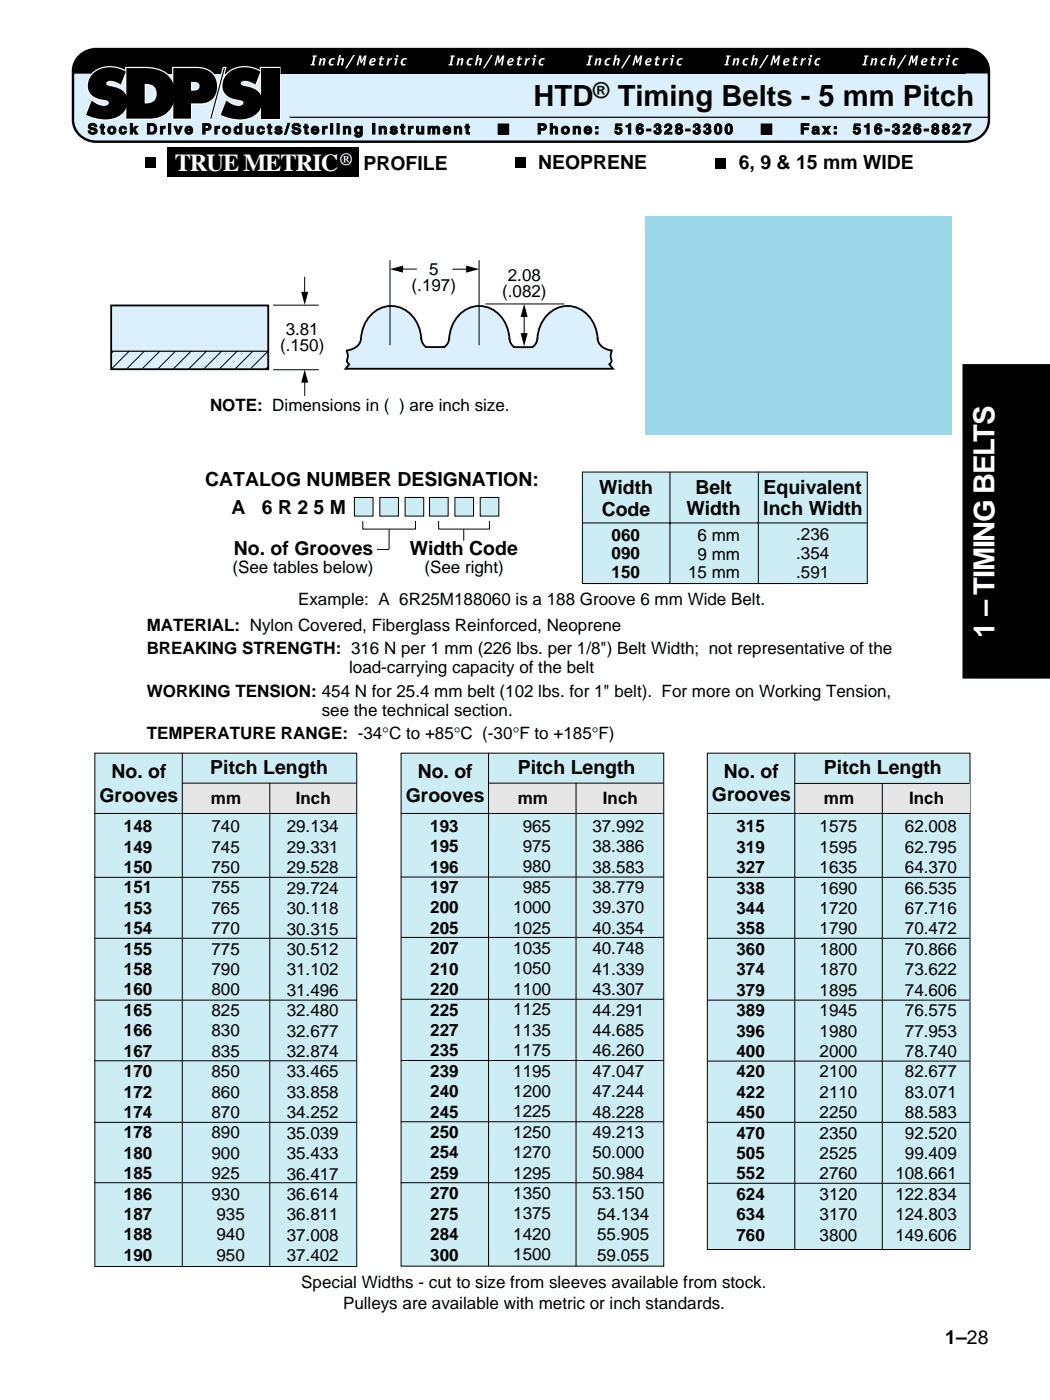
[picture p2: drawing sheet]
<svg xmlns="http://www.w3.org/2000/svg" width="152mm" height="203mm" viewBox="0 0 152 203" stroke-linecap="round" stroke-linejoin="round" font-family="sans-serif">
<path d="M93.6 31.4h44.5v31.7h-44.5z" fill-rule="evenodd" fill="#9ad8e9"/>
<path d="M11.6 8a3.5 3.5 0 0 1 2.4-.9h126.1a3.3 3.3 0 0 1 3.4 3.2v7.1a3.3 3.3 0 0 1-3.4 3.2h-126.1a3.3 3.3 0 0 1-3.4-3.2v-7.1a3.1 3.1 0 0 1 1-2.3z" fill="#dceffc"/>
<path d="M11.6 8a3.5 3.5 0 0 1 2.4-.9h126.1a3.3 3.3 0 0 1 3.4 3.2v7.1a3.3 3.3 0 0 1-3.4 3.2h-126.1a3.3 3.3 0 0 1-3.4-3.2v-7.1a3.1 3.1 0 0 1 1-2.3z" fill="none" stroke="#000" stroke-width=".35"/>
<g fill="#000">
<path d="M13 18a.69 .69 0 0 1 1 .2l.1 .2h-.4l-.1-.2h-.2l-.3 .1 .1 .2 .7 .2 .2 .3a.68 .68 0 0 1-.7 .5 .68 .68 0 0 1-.6-.5h.3l.1 .2h.3h.2v-.3h-.2a.49 .49 0 0 1-.6-.3 .49 .49 0 0 1 .1-.6zM14.1 7.1h126.1v3.6h-126.1zM14.7 18h.3v.3h.2v.2h-.2v.7h.2v.3l-.5-.1v-.9h-.2v-.2h.2zM17.4 18.5a.56 .56 0 0 1 1 .2h-.3l-.1-.1a.3 .3 0 0 0-.4 .3 .3 .3 0 0 0 .4 .3l.1-.1h.3l-.1 .1a.59 .59 0 0 1-.9 .1 .76 .76 0 0 1 0-.8zM18.9 17.9h.3v.9l.4-.5h.4l-.4 .5 .4 .7h-.4l-.2-.5-.2 .1v.4h-.3zM23.3 18.3h.3v.2l.2-.2h.2v.3l-.4 .2v.7h-.3zM25.3 18.3h.3l.3 .9 .2-.9h.3l-.4 1.2h-.3zM31.2 18.3h.3v.2l.2-.2h.2v.3l-.4 .2v.7h-.3zM35.7 18.3h.3v.7l.2 .2 .2-.1v-.8h.4v1.2h-.3v-.2a.41 .41 0 0 1-.5 .2 .41 .41 0 0 1-.3-.4zM11.7 8.1a3.5 3.5 0 0 1 2.4-.9h20.3a3.3 3.3 0 0 1 3.4 3.5h-27.1a3.2 3.2 0 0 1 1-2.6zM37.4 18.5a.56 .56 0 0 1 1 .2h-.3l-.1-.1a.3 .3 0 0 0-.4 .3 .3 .3 0 0 0 .4 .3l.1-.1h.3l-.1 .1a.59 .59 0 0 1-.9 .1 .76 .76 0 0 1 0-.8zM38.9 18h.4v.3h.1v.2h-.1v.7h.1v.3l-.4-.1-.1-.9h-.1v-.2h.1z"/>
<path d="M40 18.5a.56 .56 0 0 1 .9 .2h-.3l-.2-.2-.2 .1 .6 .3 .2 .2a.57 .57 0 0 1-.6 .4 .57 .57 0 0 1-.5-.4h.3l.3 .2 .2-.1-.7-.3zM41.8 17.9h.2l-.5 1.6h-.2zM42.6 18a.69 .69 0 0 1 1 .2v.2h-.3l-.1-.2h-.2l-.3 .1 .1 .2 .7 .2 .2 .3a.68 .68 0 0 1-.7 .5 .68 .68 0 0 1-.6-.5h.3l.1 .2h.2h.3v-.3h-.2a.49 .49 0 0 1-.6-.3 .49 .49 0 0 1 .1-.6zM44.3 18h.3v.3h.2v.2h-.2v.7h.2v.3l-.5-.1v-.9h-.2v-.2h.2zM46.8 18.3h.3v.2l.2-.2h.2v.3l-.4 .2v.7h-.3zM48 17.9h.3v1.6h-.3zM49.8 18.3h.3v.2a.42 .42 0 0 1 .5-.2 .42 .42 0 0 1 .3 .4v.8h-.3v-.9h-.2l-.2 .1-.1 .8h-.3zM54.1 17.9h.3v1.6h-.3zM55 18.3h.3v.2a.42 .42 0 0 1 .5-.2 .42 .42 0 0 1 .3 .4v.8h-.3v-.9h-.2l-.2 .1-.1 .8h-.3zM56.7 18.5a.56 .56 0 0 1 1 .2h-.3l-.3-.2-.1 .1 .6 .3 .1 .2a.57 .57 0 0 1-.5 .4 .57 .57 0 0 1-.6-.4h.3l.3 .2 .2-.1-.6-.3zM58.3 18h.3v.3h.2v.2h-.2v.7h.2v.3l-.5-.1v-.9h-.2v-.2h.2zM59.3 18.3h.3v.2l.1-.2h.3v.3l-.4 .2v.7h-.3z"/>
<path d="M60.5 18.3h.3v.7l.2 .2 .2-.1v-.8h.3v1.2h-.3v-.2a.41 .41 0 0 1-.4 .2 .41 .41 0 0 1-.3-.4zM62.1 18.3h.3v.2l.4-.2 .3 .2a.39 .39 0 0 1 .4-.2 .39 .39 0 0 1 .3 .4v.8h-.3v-.7l-.2-.2h-.1l-.1 .2v.7h-.3v-.9h-.2l-.2 .2v.7h-.3zM65.9 18.3h.3v.2a.42 .42 0 0 1 .5-.2 .42 .42 0 0 1 .3 .4v.8h-.3v-.9h-.2l-.2 .1v.8h-.4zM67.6 18h.4v.3h.2v.2h-.2v.7h.2v.3l-.5-.1-.1-.9h-.1v-.2h.1zM72.3 18h1.5v1.5h-1.5zM79.9 17.9h.3v.6a.42 .42 0 0 1 .4-.2 .42 .42 0 0 1 .3 .4v.8h-.3v-.9h-.2l-.2 .1v.8h-.3zM83.2 18.3h.3v.2a.42 .42 0 0 1 .4-.2 .42 .42 0 0 1 .4 .4v.8h-.3l-.1-.9h-.2l-.2 .1v.8h-.3zM89.4 18h.8v.2h-.6l-.1 .4a.49 .49 0 0 1 .8 .4 .55 .55 0 0 1-.5 .5 .55 .55 0 0 1-.6-.4h.3l.3 .2a.27 .27 0 0 0 .2-.4 .27 .27 0 0 0-.3-.2l-.4 .1zM90.9 18.2h.2l.2-.2h.2v1.5h-.3v-1.1h-.3zM93.9 18.7h.6v.3h-.6zM95 18.2a.53 .53 0 0 1 .5-.2 .53 .53 0 0 1 .4 .4l-.1 .3a.52 .52 0 0 1-.2 .8 .52 .52 0 0 1-.7-.5h.3l.1 .2 .1 .1 .2-.1 .1-.2-.1-.1-.3-.1v-.2l.3-.1v-.2l-.2-.1h-.1l-.1 .2h-.3zM96.7 18a.52 .52 0 0 1 .7 .2 .52 .52 0 0 1-.2 .7l-.4 .3h.7v.3h-1.1a1.1 1.1 0 0 1 .8-.9v-.3l-.2-.1-.2 .1v.2h-.3z"/>
<path d="M99.5 18.7h.7v.3h-.7zM100.7 18.2a.53 .53 0 0 1 .5-.2 .53 .53 0 0 1 .4 .4l-.2 .3h.1a.52 .52 0 0 1-.2 .8 .52 .52 0 0 1-.7-.5h.3l.1 .2 .1 .1 .2-.1v-.2v-.1l-.3-.1v-.2l.3-.1v-.2l-.2-.1h-.1l-.1 .2h-.3zM102.2 18.2a.53 .53 0 0 1 .5-.2 .53 .53 0 0 1 .5 .4l-.2 .3h.1a.52 .52 0 0 1-.3 .8 .52 .52 0 0 1-.7-.5h.3l.1 .2 .2 .1 .1-.1 .1-.2-.1-.1-.3-.1v-.2l.3-.1v-.2l-.1-.1h-.2l-.1 .2h-.2zM110.5 18h1.5v1.5h-1.5zM116.3 17.9h1.1v.3h-.8v.4h.7v.2h-.7v.7h-.3zM119.4 18.3h.3l.2 .4 .2-.4h.4l-.4 .6 .4 .6h-.4l-.2-.4-.2 .4h-.3l.4-.6zM124 18h.9v.2h-.7v.4a.49 .49 0 0 1 .7 .4 .55 .55 0 0 1-.5 .5 .55 .55 0 0 1-.6-.4h.3l.3 .2a.27 .27 0 0 0 .2-.4 .27 .27 0 0 0-.3-.2l-.4 .1zM125.5 18.2h.2l.2-.2h.3v1.5h-.4v-1.1h-.3zM128.5 18.7h.6v.3h-.6zM129.6 18.2a.53 .53 0 0 1 .5-.2 .53 .53 0 0 1 .4 .4l-.1 .3a.52 .52 0 0 1-.2 .8 .52 .52 0 0 1-.7-.5h.3l.1 .2 .1 .1 .2-.1 .1-.2-.1-.1-.3-.1v-.2l.3-.1v-.2l-.2-.1h-.1l-.1 .2h-.3zM131.3 18a.52 .52 0 0 1 .8 .2 .52 .52 0 0 1-.3 .7l-.4 .3h.7v.3h-1a1.1 1.1 0 0 1 .7-.9v-.3l-.2-.1-.2 .1v.2h-.3zM134.1 18.7h.7v.3h-.7z"/>
<path d="M138.5 18a.52 .52 0 0 1 .8 .2 .52 .52 0 0 1-.3 .7l-.3 .3h.7v.3h-1.1a1.1 1.1 0 0 1 .7-.9v-.3l-.2-.1-.1 .1-.1 .2h-.3zM139.8 18h1.1v.2a2.01 2.01 0 0 0-.5 1.3h-.4a2.05 2.05 0 0 1 .6-1.3h-.8zM117.3 8.1a3.5 3.5 0 0 1 2.4-.9h20.3a3.3 3.3 0 0 1 3.4 3.5h-27.1a3.2 3.2 0 0 1 1-2.6zM143.4 10.6v.2z"/>
<path d="M15.6 18.9a.61 .61 0 0 1 1.2 0 .61 .61 0 0 1-1.2 0zM15.9 18.9a.32 .32 0 0 0 .6 0 .32 .32 0 0 0-.6 0z"/>
<path d="M21.4 17.9h.7a.77 .77 0 0 1 .7 .8 .77 .77 0 0 1-.7 .8h-.7zM21.7 18.2v1l.6-.1a.57 .57 0 0 0-.3-.9z"/>
<path d="M24.5 17.9v.3h.3v-.3zM24.5 18.3v1.2h.3v-1.2z"/>
<path d="M26.9 18.5a.57 .57 0 0 1 .7-.2 .57 .57 0 0 1 .4 .7h-.9l.1 .2 .2 .1 .2-.2h.3a.59 .59 0 0 1-.8 .3 .59 .59 0 0 1-.2-.9zM27.2 18.6v.2h.4l-.1-.2z"/>
<path d="M29.4 17.9h.8a.48 .48 0 0 1 .4 .4 .48 .48 0 0 1-.1 .5l-.7 .1v.6h-.4zM29.8 18.2v.5l.4-.1 .1-.3z"/>
<path d="M32.3 18.9a.61 .61 0 0 1 1.2 0 .61 .61 0 0 1-1.2 0zM32.6 18.9a.32 .32 0 0 0 .6 0 .32 .32 0 0 0-.6 0z"/>
<path d="M34.2 18.4l.3-.1 .3 .2v-.6h.3v1.6h-.3v-.2l-.3 .2a.62 .62 0 0 1-.5-.5 .62 .62 0 0 1 .2-.6zM34.2 18.9a.35 .35 0 0 0 .7 0 .35 .35 0 0 0-.7 0z"/>
<path d="M45.3 18.5a.57 .57 0 0 1 .7-.2 .57 .57 0 0 1 .3 .7h-.8l.1 .2 .2 .1 .2-.2h.3a.59 .59 0 0 1-.9 .3 .59 .59 0 0 1-.1-.9zM45.6 18.6l-.1 .2h.5l-.1-.2z"/>
<path d="M48.9 17.9v.3h.3v-.3zM48.9 18.3v1.2h.3v-1.2z"/>
<path d="M51.7 18.4l.4-.1 .2 .2v-.2h.3l-.1 1.4a.65 .65 0 0 1-1-.1l.5 .1a.27 .27 0 0 0 .3-.4l-.3 .2a.59 .59 0 0 1-.6-.5 .59 .59 0 0 1 .3-.6zM51.7 18.9a.3 .3 0 0 0 .6 0 .3 .3 0 0 0-.6 0z"/>
<path d="M64.4 18.5a.57 .57 0 0 1 .7-.2 .57 .57 0 0 1 .3 .7h-.8l.1 .2 .2 .1 .2-.2h.3a.59 .59 0 0 1-.8 .3 .59 .59 0 0 1-.2-.9zM64.7 18.6l-.1 .2h.5l-.1-.2z"/>
<path d="M78.1 17.9h.7a.48 .48 0 0 1 .5 .4 .48 .48 0 0 1-.2 .5l-.7 .1v.6h-.3zM78.4 18.2v.5l.5-.1 .1-.3z"/>
<path d="M81.5 18.9a.61 .61 0 0 1 1.2 0 .61 .61 0 0 1-1.2 0zM81.7 18.9a.35 .35 0 0 0 .7 0 .35 .35 0 0 0-.7 0z"/>
<path d="M84.9 18.5a.57 .57 0 0 1 .6-.2 .57 .57 0 0 1 .4 .7h-.8l.1 .2 .2 .1 .2-.2h.3a.59 .59 0 0 1-.9 .3 .59 .59 0 0 1-.1-.9zM85.2 18.6l-.1 .2h.5l-.1-.2z"/>
<path d="M86.5 18.4h.3v.3h-.3zM86.5 19.2h.3v.3h-.3z"/>
<path d="M92.6 18h.3a.42 .42 0 0 1 .5 .3h-.3l-.2-.1-.2 .1-.1 .3 .3-.1 .3 .1a.53 .53 0 0 1-.1 .9 .53 .53 0 0 1-.8-.5 1.03 1.03 0 0 1 .3-1zM92.7 18.8a.27 .27 0 0 0 0 .4 .27 .27 0 0 0 .3 0l.1-.2-.1-.2-.1-.1z"/>
<path d="M98.1 18.2a.53 .53 0 0 1 .9 .2l-.1 .3a.39 .39 0 0 1 .1 .5 .57 .57 0 0 1-.5 .3 .57 .57 0 0 1-.5-.5l.1-.2 .1-.1-.1-.3zM98.4 18.8v.4h.3v-.3zM98.4 18.2v.3h.3v-.3z"/>
<path d="M103.8 18.1a.53 .53 0 0 1 .6-.1 .53 .53 0 0 1 .3 .4 .8 .8 0 0 1-.5 1.1h-.2a.99 .99 0 0 1-.2-1.4zM104.1 18.3l-.1 .1a.64 .64 0 0 0 .2 .9 .74 .74 0 0 0 0-1.1z"/>
<path d="M105.4 18.1a.53 .53 0 0 1 .5-.1 .53 .53 0 0 1 .4 .4 .8 .8 0 0 1-.5 1.1h-.3a.99 .99 0 0 1-.1-1.4zM105.6 18.3v.1a.64 .64 0 0 0 .2 .9 .74 .74 0 0 0 0-1.1z"/>
<path d="M118 18.4a.58 .58 0 0 1 .9 .2v.9h-.3v-.2a.37 .37 0 0 1-.6 .1 .37 .37 0 0 1 .2-.6l.4-.1-.2-.2-.2 .2h-.3zM118.2 19v.1l.1 .2 .2-.1 .1-.3z"/>
<path d="M121.1 18.4v.3h.3v-.3zM121.1 19.2v.3h.3v-.3z"/>
<path d="M127.2 18h.3a.42 .42 0 0 1 .5 .3h-.3l-.2-.1-.2 .1-.1 .3 .3-.1 .3 .1a.53 .53 0 0 1-.1 .9 .53 .53 0 0 1-.8-.5 1.03 1.03 0 0 1 .3-1zM127.3 18.8a.27 .27 0 0 0 0 .4 .27 .27 0 0 0 .3 0l.1-.2-.1-.2-.1-.1z"/>
<path d="M132.9 18h.3a.42 .42 0 0 1 .5 .3h-.3l-.2-.1-.2 .1-.1 .3 .3-.1 .3 .1a.53 .53 0 0 1-.1 .9 .53 .53 0 0 1-.8-.5 1.03 1.03 0 0 1 .3-1zM133 18.8a.27 .27 0 0 0 0 .4 .27 .27 0 0 0 .3 0l.1-.2-.1-.2-.1-.1z"/>
<path d="M135.3 18.2a.53 .53 0 0 1 .9 .2l-.1 .3a.39 .39 0 0 1 .1 .5 .57 .57 0 0 1-.5 .3 .57 .57 0 0 1-.5-.5l.1-.2 .1-.1-.1-.3zM135.6 18.8v.4h.3v-.3zM135.6 18.2v.3h.3v-.3z"/>
<path d="M136.9 18.2a.53 .53 0 0 1 .9 .2l-.2 .3a.39 .39 0 0 1 .2 .5 .57 .57 0 0 1-.6 .3 .57 .57 0 0 1-.5-.5l.1-.2 .2-.1-.2-.3zM137.1 18.8v.4h.4v-.3zM137.1 18.2v.3h.3v-.3z"/>
</g>
<g fill="none" stroke="#000" stroke-width=".15">
<path d="M13 18a.69 .69 0 0 1 1 .2l.1 .2h-.4l-.1-.2h-.2l-.3 .1 .1 .2 .7 .2 .2 .3a.68 .68 0 0 1-.7 .5 .68 .68 0 0 1-.6-.5h.3l.1 .2h.3h.2v-.3h-.2a.49 .49 0 0 1-.6-.3 .49 .49 0 0 1 .1-.6zM14.7 18h.3v.3h.2v.2h-.2v.7h.2v.3l-.5-.1v-.9h-.2v-.2h.2zM17.4 18.5a.56 .56 0 0 1 1 .2h-.3l-.1-.1a.3 .3 0 0 0-.4 .3 .3 .3 0 0 0 .4 .3l.1-.1h.3l-.1 .1a.59 .59 0 0 1-.9 .1 .76 .76 0 0 1 0-.8zM18.9 17.9h.3v.9l.4-.5h.4l-.4 .5 .4 .7h-.4l-.2-.5-.2 .1v.4h-.3zM21.4 17.9h.7a.77 .77 0 0 1 .7 .8 .77 .77 0 0 1-.7 .8h-.7zM21.7 18.2h.5a.57 .57 0 0 1-.2 1h-.3zM23.3 18.3h.3v.2l.2-.2h.2v.3l-.4 .2v.7h-.3zM24.5 17.9h.3v.3h-.3zM24.5 18.3h.3v1.2h-.3zM25.3 18.3h.3l.3 .9 .2-.9h.3l-.4 1.2h-.3zM26.9 18.5a.57 .57 0 0 1 .7-.2 .57 .57 0 0 1 .4 .7h-.9l.1 .2 .2 .1 .2-.2h.3a.59 .59 0 0 1-.8 .3 .59 .59 0 0 1-.2-.9zM27.2 18.6h.3l.1 .2h-.4z"/>
<path d="M29.4 17.9h.8a.48 .48 0 0 1 .4 .4 .48 .48 0 0 1-.1 .5l-.7 .1v.6h-.4zM29.8 18.2l.5 .1-.1 .3-.4 .1zM31.2 18.3h.3v.2l.2-.2h.2v.3l-.4 .2v.7h-.3zM34.2 18.4l.3-.1 .3 .2v-.6h.3v1.6h-.3v-.2l-.3 .2a.62 .62 0 0 1-.5-.5 .62 .62 0 0 1 .2-.6zM35.7 18.3h.3v.7l.2 .2 .2-.1v-.8h.4v1.2h-.3v-.2a.41 .41 0 0 1-.5 .2 .41 .41 0 0 1-.3-.4zM37.4 18.5a.56 .56 0 0 1 1 .2h-.3l-.1-.1a.3 .3 0 0 0-.4 .3 .3 .3 0 0 0 .4 .3l.1-.1h.3l-.1 .1a.59 .59 0 0 1-.9 .1 .76 .76 0 0 1 0-.8zM38.9 18h.4v.3h.1v.2h-.1v.7h.1v.3l-.4-.1-.1-.9h-.1v-.2h.1zM40 18.5a.56 .56 0 0 1 .9 .2h-.3l-.2-.2-.2 .1 .6 .3 .2 .2a.57 .57 0 0 1-.6 .4 .57 .57 0 0 1-.5-.4h.3l.3 .2 .2-.1-.7-.3zM41.8 17.9h.2l-.5 1.6h-.2zM42.6 18a.69 .69 0 0 1 1 .2v.2h-.3l-.1-.2h-.2l-.3 .1 .1 .2 .7 .2 .2 .3a.68 .68 0 0 1-.7 .5 .68 .68 0 0 1-.6-.5h.3l.1 .2h.2h.3v-.3h-.2a.49 .49 0 0 1-.6-.3 .49 .49 0 0 1 .1-.6zM44.3 18h.3v.3h.2v.2h-.2v.7h.2v.3l-.5-.1v-.9h-.2v-.2h.2zM45.3 18.5a.57 .57 0 0 1 .7-.2 .57 .57 0 0 1 .3 .7h-.8l.1 .2 .2 .1 .2-.2h.3a.59 .59 0 0 1-.9 .3 .59 .59 0 0 1-.1-.9z"/>
<path d="M45.6 18.6h.3l.1 .2h-.5zM46.8 18.3h.3v.2l.2-.2h.2v.3l-.4 .2v.7h-.3zM48 17.9h.3v1.6h-.3zM48.9 17.9h.3v.3h-.3zM48.9 18.3h.3v1.2h-.3zM49.8 18.3h.3v.2a.42 .42 0 0 1 .5-.2 .42 .42 0 0 1 .3 .4v.8h-.3v-.9h-.2l-.2 .1-.1 .8h-.3zM51.7 18.4l.4-.1 .2 .2v-.2h.3l-.1 1.4a.65 .65 0 0 1-1-.1l.5 .1a.27 .27 0 0 0 .3-.4l-.3 .2a.59 .59 0 0 1-.6-.5 .59 .59 0 0 1 .3-.6zM54.1 17.9h.3v1.6h-.3zM55 18.3h.3v.2a.42 .42 0 0 1 .5-.2 .42 .42 0 0 1 .3 .4v.8h-.3v-.9h-.2l-.2 .1-.1 .8h-.3zM56.7 18.5a.56 .56 0 0 1 1 .2h-.3l-.3-.2-.1 .1 .6 .3 .1 .2a.57 .57 0 0 1-.5 .4 .57 .57 0 0 1-.6-.4h.3l.3 .2 .2-.1-.6-.3zM58.3 18h.3v.3h.2v.2h-.2v.7h.2v.3l-.5-.1v-.9h-.2v-.2h.2zM59.3 18.3h.3v.2l.1-.2h.3v.3l-.4 .2v.7h-.3z"/>
<path d="M60.5 18.3h.3v.7l.2 .2 .2-.1v-.8h.3v1.2h-.3v-.2a.41 .41 0 0 1-.4 .2 .41 .41 0 0 1-.3-.4zM62.1 18.3h.3v.2l.4-.2 .3 .2a.39 .39 0 0 1 .4-.2 .39 .39 0 0 1 .3 .4v.8h-.3v-.7l-.2-.2h-.1l-.1 .2v.7h-.3v-.9h-.2l-.2 .2v.7h-.3zM64.4 18.5a.57 .57 0 0 1 .7-.2 .57 .57 0 0 1 .3 .7h-.8l.1 .2 .2 .1 .2-.2h.3a.59 .59 0 0 1-.8 .3 .59 .59 0 0 1-.2-.9zM64.7 18.6h.3l.1 .2h-.5zM65.9 18.3h.3v.2a.42 .42 0 0 1 .5-.2 .42 .42 0 0 1 .3 .4v.8h-.3v-.9h-.2l-.2 .1v.8h-.4zM67.6 18h.4v.3h.2v.2h-.2v.7h.2v.3l-.5-.1-.1-.9h-.1v-.2h.1zM72.3 18h1.5v1.5h-1.5zM78.1 17.9h.7a.48 .48 0 0 1 .5 .4 .48 .48 0 0 1-.2 .5l-.7 .1v.6h-.3zM78.4 18.2l.6 .1-.1 .3-.5 .1zM79.9 17.9h.3v.6a.42 .42 0 0 1 .4-.2 .42 .42 0 0 1 .3 .4v.8h-.3v-.9h-.2l-.2 .1v.8h-.3zM83.2 18.3h.3v.2a.42 .42 0 0 1 .4-.2 .42 .42 0 0 1 .4 .4v.8h-.3l-.1-.9h-.2l-.2 .1v.8h-.3zM84.9 18.5a.57 .57 0 0 1 .6-.2 .57 .57 0 0 1 .4 .7h-.8l.1 .2 .2 .1 .2-.2h.3a.59 .59 0 0 1-.9 .3 .59 .59 0 0 1-.1-.9z"/>
<path d="M85.2 18.6h.3l.1 .2h-.5zM86.5 18.4h.3v.3h-.3zM86.5 19.2h.3v.3h-.3zM89.4 18h.8v.2h-.6l-.1 .4a.49 .49 0 0 1 .8 .4 .55 .55 0 0 1-.5 .5 .55 .55 0 0 1-.6-.4h.3l.3 .2a.27 .27 0 0 0 .2-.4 .27 .27 0 0 0-.3-.2l-.4 .1zM90.9 18.2h.2l.2-.2h.2v1.5h-.3v-1.1h-.3zM92.6 18h.3a.42 .42 0 0 1 .5 .3h-.3l-.2-.1-.2 .1-.1 .3 .3-.1 .3 .1a.53 .53 0 0 1-.1 .9 .53 .53 0 0 1-.8-.5 1.03 1.03 0 0 1 .3-1zM92.7 18.8l.2-.1 .1 .1 .1 .3-.2 .2a.28 .28 0 0 1-.2-.5zM93.9 18.7h.6v.3h-.6zM95 18.2a.53 .53 0 0 1 .5-.2 .53 .53 0 0 1 .4 .4l-.1 .3a.52 .52 0 0 1-.2 .8 .52 .52 0 0 1-.7-.5h.3l.1 .2 .1 .1 .2-.1 .1-.2-.1-.1-.3-.1v-.2l.3-.1v-.2l-.2-.1h-.1l-.1 .2h-.3zM96.7 18a.52 .52 0 0 1 .7 .2 .52 .52 0 0 1-.2 .7l-.4 .3h.7v.3h-1.1a1.1 1.1 0 0 1 .8-.9v-.3l-.2-.1-.2 .1v.2h-.3zM98.1 18.2a.53 .53 0 0 1 .9 .2l-.1 .3a.39 .39 0 0 1 .1 .5 .57 .57 0 0 1-.5 .3 .57 .57 0 0 1-.5-.5l.1-.2 .1-.1-.1-.3zM98.4 18.8l.3 .1v.3h-.3z"/>
<path d="M98.4 18.2h.3v.3h-.3zM99.5 18.7h.7v.3h-.7zM100.7 18.2a.53 .53 0 0 1 .5-.2 .53 .53 0 0 1 .4 .4l-.2 .3h.1a.52 .52 0 0 1-.2 .8 .52 .52 0 0 1-.7-.5h.3l.1 .2 .1 .1 .2-.1v-.2v-.1l-.3-.1v-.2l.3-.1v-.2l-.2-.1h-.1l-.1 .2h-.3zM102.2 18.2a.53 .53 0 0 1 .5-.2 .53 .53 0 0 1 .5 .4l-.2 .3h.1a.52 .52 0 0 1-.3 .8 .52 .52 0 0 1-.7-.5h.3l.1 .2 .2 .1 .1-.1 .1-.2-.1-.1-.3-.1v-.2l.3-.1v-.2l-.1-.1h-.2l-.1 .2h-.2zM103.8 18.1a.53 .53 0 0 1 .6-.1 .53 .53 0 0 1 .3 .4 .8 .8 0 0 1-.5 1.1h-.2a.99 .99 0 0 1-.2-1.4zM104.1 18.3l.1-.1a.74 .74 0 0 1 0 1.1 .69 .69 0 0 1-.1-1zM105.4 18.1a.53 .53 0 0 1 .5-.1 .53 .53 0 0 1 .4 .4 .8 .8 0 0 1-.5 1.1h-.3a.99 .99 0 0 1-.1-1.4zM105.6 18.3l.2-.1a.74 .74 0 0 1 0 1.1 .69 .69 0 0 1-.2-1zM110.5 18h1.5v1.5h-1.5zM116.3 17.9h1.1v.3h-.8v.4h.7v.2h-.7v.7h-.3zM118 18.4a.58 .58 0 0 1 .9 .2v.9h-.3v-.2a.37 .37 0 0 1-.6 .1 .37 .37 0 0 1 .2-.6l.4-.1-.2-.2-.2 .2h-.3zM118.2 19l.4-.1-.1 .3-.2 .1-.1-.2z"/>
<path d="M119.4 18.3h.3l.2 .4 .2-.4h.4l-.4 .6 .4 .6h-.4l-.2-.4-.2 .4h-.3l.4-.6zM121.1 18.4h.3v.3h-.3zM121.1 19.2h.3v.3h-.3zM124 18h.9v.2h-.7v.4a.49 .49 0 0 1 .7 .4 .55 .55 0 0 1-.5 .5 .55 .55 0 0 1-.6-.4h.3l.3 .2a.27 .27 0 0 0 .2-.4 .27 .27 0 0 0-.3-.2l-.4 .1zM125.5 18.2h.2l.2-.2h.3v1.5h-.4v-1.1h-.3zM127.2 18h.3a.42 .42 0 0 1 .5 .3h-.3l-.2-.1-.2 .1-.1 .3 .3-.1 .3 .1a.53 .53 0 0 1-.1 .9 .53 .53 0 0 1-.8-.5 1.03 1.03 0 0 1 .3-1zM127.3 18.8l.2-.1 .1 .1 .1 .3-.2 .2a.28 .28 0 0 1-.2-.5zM128.5 18.7h.6v.3h-.6zM129.6 18.2a.53 .53 0 0 1 .5-.2 .53 .53 0 0 1 .4 .4l-.1 .3a.52 .52 0 0 1-.2 .8 .52 .52 0 0 1-.7-.5h.3l.1 .2 .1 .1 .2-.1 .1-.2-.1-.1-.3-.1v-.2l.3-.1v-.2l-.2-.1h-.1l-.1 .2h-.3zM131.3 18a.52 .52 0 0 1 .8 .2 .52 .52 0 0 1-.3 .7l-.4 .3h.7v.3h-1a1.1 1.1 0 0 1 .7-.9v-.3l-.2-.1-.2 .1v.2h-.3zM132.9 18h.3a.42 .42 0 0 1 .5 .3h-.3l-.2-.1-.2 .1-.1 .3 .3-.1 .3 .1a.53 .53 0 0 1-.1 .9 .53 .53 0 0 1-.8-.5 1.03 1.03 0 0 1 .3-1zM133 18.8l.2-.1 .1 .1v.3l-.1 .2a.28 .28 0 0 1-.2-.5z"/>
<path d="M134.1 18.7h.7v.3h-.7zM135.3 18.2a.53 .53 0 0 1 .9 .2l-.1 .3a.39 .39 0 0 1 .1 .5 .57 .57 0 0 1-.5 .3 .57 .57 0 0 1-.5-.5l.1-.2 .1-.1-.1-.3zM135.6 18.8l.3 .1v.3h-.3zM135.6 18.2h.3v.3h-.3zM136.9 18.2a.53 .53 0 0 1 .9 .2l-.2 .3a.39 .39 0 0 1 .2 .5 .57 .57 0 0 1-.6 .3 .57 .57 0 0 1-.5-.5l.1-.2 .2-.1-.2-.3zM137.1 18.8l.4 .1v.3h-.4zM137.1 18.2h.3v.3h-.3zM138.5 18a.52 .52 0 0 1 .8 .2 .52 .52 0 0 1-.3 .7l-.3 .3h.7v.3h-1.1a1.1 1.1 0 0 1 .7-.9v-.3l-.2-.1-.1 .1-.1 .2h-.3zM139.8 18h1.1v.2a2.01 2.01 0 0 0-.5 1.3h-.4a2.05 2.05 0 0 1 .6-1.3h-.8z"/>
<circle cx="16.2" cy="18.9" r=".61"/>
<circle cx="16.2" cy="18.9" r=".32"/>
<circle cx="32.9" cy="18.9" r=".61"/>
<circle cx="32.9" cy="18.9" r=".32"/>
<circle cx="34.5" cy="18.9" r=".31"/>
<circle cx="52" cy="18.9" r=".3"/>
<circle cx="82.1" cy="18.9" r=".61"/>
<circle cx="82.1" cy="18.9" r=".32"/>
</g>
<path d="M13.5 10.7a4 4 0 0 1 4.8-.3l-.8 1.9a1.97 1.97 0 0 0-2-.4l-.1 .2a1.17 1.17 0 0 0 1.2 .5 2.23 2.23 0 0 1 1.9 1.9 2.23 2.23 0 0 1-1.3 2.4 5.3 5.3 0 0 1-4.7-.2l.8-2.1a2.41 2.41 0 0 0 2.3 .7l.2-.4a1.05 1.05 0 0 0-1.1-.5 2.05 2.05 0 0 1-1.6-3.2z" fill="#fff"/>
<path d="M13.5 10.7a4 4 0 0 1 4.8-.3l-.8 1.9a1.97 1.97 0 0 0-2-.4l-.1 .2a1.17 1.17 0 0 0 1.2 .5 2.23 2.23 0 0 1 1.9 1.9 2.23 2.23 0 0 1-1.3 2.4 5.3 5.3 0 0 1-4.7-.2l.8-2.1a2.41 2.41 0 0 0 2.3 .7l.2-.4a1.05 1.05 0 0 0-1.1-.5 2.05 2.05 0 0 1-1.6-3.2z" fill="none" stroke="#fff" stroke-width=".35"/>
<path d="M18.3 9.9a11.2 11.2 0 0 1 5 .4 3.7 3.7 0 0 1 .5 6.4l-1.3 .5h-4.2zM21 12.2v2.8a1.45 1.45 0 0 0 1.7-1.4 1.45 1.45 0 0 0-1.7-1.4z" fill="#fff"/>
<path d="M18.3 9.9a11.2 11.2 0 0 1 5 .4 3.7 3.7 0 0 1 .5 6.4l-1.3 .5h-4.2zM21 12.2a1.45 1.45 0 0 1 1.7 1.4 1.45 1.45 0 0 1-1.7 1.4z" fill="none" stroke="#fff" stroke-width=".35"/>
<path d="M25.2 9.9h3.3a2.65 2.65 0 0 1 2.9 1.7 2.65 2.65 0 0 1-1.2 3.2l-1.1 .2h-1.4v2.2h-2.5zM27.7 11.9v1.3a1.33 1.33 0 0 0 1.2-.4l.1-.3a.75 .75 0 0 0-1-.6z" fill="#fff"/>
<path d="M25.2 9.9h3.3a2.65 2.65 0 0 1 2.9 1.7 2.65 2.65 0 0 1-1.2 3.2l-1.1 .2h-1.4v2.2h-2.5zM27.7 11.9a1.48 1.48 0 0 1 1.2 .3 .71 .71 0 0 1-.1 .8 .71 .71 0 0 1-.8 .2h-.3z" fill="none" stroke="#fff" stroke-width=".35"/>
<path d="M33 10.7a4 4 0 0 1 4.8-.3l-.7 1.9a1.97 1.97 0 0 0-2.1-.4v.2a1.17 1.17 0 0 0 1.1 .5 2.23 2.23 0 0 1 1.9 1.9 2.23 2.23 0 0 1-1.2 2.4 5.3 5.3 0 0 1-4.8-.2l.9-2.1a2.41 2.41 0 0 0 2.2 .7l.2-.4a1.05 1.05 0 0 0-1.1-.5 2.05 2.05 0 0 1-1.6-3.2z" fill="#fff"/>
<path d="M33 10.7a4 4 0 0 1 4.8-.3l-.7 1.9a1.97 1.97 0 0 0-2.1-.4v.2a1.17 1.17 0 0 0 1.1 .5 2.23 2.23 0 0 1 1.9 1.9 2.23 2.23 0 0 1-1.2 2.4 5.3 5.3 0 0 1-4.8-.2l.9-2.1a2.41 2.41 0 0 0 2.2 .7l.2-.4a1.05 1.05 0 0 0-1.1-.5 2.05 2.05 0 0 1-1.6-3.2z" fill="none" stroke="#fff" stroke-width=".35"/>
<path d="M37.9 9.9h2.6v7.3h-2.6z" fill="#fff"/>
<path d="M37.9 9.9h2.6v7.3h-2.6z" fill="none" stroke="#fff" stroke-width=".35"/>
<path d="M32.5 9.9h.2l-2 7.3h-.2z" fill="#fff"/>
<path d="M32.5 9.9h.2l-2 7.3h-.2z" fill="none" stroke="#fff" stroke-width=".35"/>
<g fill="#000">
<path d="M13.5 10.7a4 4 0 0 1 4.8-.3l-.8 1.9a1.97 1.97 0 0 0-2-.4l-.1 .2a1.17 1.17 0 0 0 1.2 .5 2.23 2.23 0 0 1 1.9 1.9 2.23 2.23 0 0 1-1.3 2.4 5.3 5.3 0 0 1-4.7-.2l.8-2.1a2.41 2.41 0 0 0 2.3 .7l.2-.4a1.05 1.05 0 0 0-1.1-.5 2.05 2.05 0 0 1-1.6-3.2zM32.5 9.9h.2l-2 7.3h-.2zM33 10.7a4 4 0 0 1 4.8-.3l-.7 1.9a1.97 1.97 0 0 0-2.1-.4v.2a1.17 1.17 0 0 0 1.1 .5 2.23 2.23 0 0 1 1.9 1.9 2.23 2.23 0 0 1-1.2 2.4 5.3 5.3 0 0 1-4.8-.2l.9-2.1a2.41 2.41 0 0 0 2.2 .7l.2-.4a1.05 1.05 0 0 0-1.1-.5 2.05 2.05 0 0 1-1.6-3.2zM37.9 9.9h2.6v7.3h-2.6z"/>
<path d="M18.3 9.9a11.2 11.2 0 0 1 5 .4 3.7 3.7 0 0 1 .5 6.4l-1.3 .5h-4.2zM21 12.2v2.8a1.45 1.45 0 0 0 1.7-1.4 1.45 1.45 0 0 0-1.7-1.4z"/>
<path d="M25.2 9.9h3.3a2.65 2.65 0 0 1 2.9 1.7 2.65 2.65 0 0 1-1.2 3.2l-1.1 .2h-1.4v2.2h-2.5zM27.7 11.9v1.3a1.33 1.33 0 0 0 1.2-.4l.1-.3a.75 .75 0 0 0-1-.6z"/>
</g>
<path d="M42 17h101.4" fill="none" stroke="#000" stroke-width=".18"/>
<g fill="#fff">
<path d="M45.4 8.1h.6l-.1 .1h-.1l-.3 1.1h.2v.2h-.6v-.2h.2l.2-1.1h-.1z"/>
<path d="M46.4 8.5l.2-.1 .1 .2a.3 .3 0 0 1 .3-.2 .3 .3 0 0 1 .2 .4l-.1 .7h-.3l.2-.7-.1-.2a.87 .87 0 0 0-.4 .9h-.3z"/>
<path d="M47.9 8.6a.53 .53 0 0 1 .7-.1l-.1 .2-.2-.1a.47 .47 0 0 0-.3 .7h.3l.1 .1a.44 .44 0 0 1-.7-.3z"/>
<path d="M49.2 8h.3l-.1 .6 .3-.2 .2 .1v.1l-.2 .9h-.2l.1-.8-.1-.1a.95 .95 0 0 0-.3 .9h-.3z"/>
<path d="M51.3 8h.2l-1.2 1.9h-.2z"/>
<path d="M52.1 8.1h.3l.1 .8 .4-.8h.3l-.3 1.4h-.2l.2-1.1-.4 .8-.2-.1-.1-.7-.2 1.1h-.2z"/>
<path d="M55.3 8.2l.2-.1v.4h.3l-.1 .1h-.3l-.1 .6 .1 .1h.2v.1l-.3 .1h-.2l-.1-.2 .2-.7h-.2v-.1h.2z"/>
<path d="M56.2 8.5l.3-.1v.2l.4-.2-.1 .3a.35 .35 0 0 0-.4 .4l-.1 .4h-.2z"/>
<path d="M58.3 8.6a.53 .53 0 0 1 .8-.1l-.1 .2-.2-.1a.47 .47 0 0 0-.3 .7h.3l.1 .1a.44 .44 0 0 1-.7-.3z"/>
<path d="M65.4 8.1h.6v.1h-.2l-.2 1.1h.1v.2h-.6v-.2h.2l.2-1.1h-.1z"/>
<path d="M66.4 8.5l.2-.1 .1 .2a.3 .3 0 0 1 .4-.2 .3 .3 0 0 1 .1 .4l-.1 .7h-.3l.2-.7-.1-.2a.87 .87 0 0 0-.4 .9h-.3z"/>
<path d="M67.9 8.6a.53 .53 0 0 1 .7-.1l-.1 .2-.2-.1a.47 .47 0 0 0-.3 .7h.4v.1a.44 .44 0 0 1-.7-.3z"/>
<path d="M69.2 8h.3l-.1 .6 .3-.2 .2 .1v.1l-.1 .9h-.3l.2-.8-.1-.1a.95 .95 0 0 0-.4 .9h-.3z"/>
<path d="M71.3 8h.2l-1.1 1.9h-.3z"/>
<path d="M72.2 8.1h.2l.1 .8 .4-.8h.3l-.2 1.4h-.3l.2-1.1-.4 .8-.2-.1v-.7l-.3 1.1h-.2z"/>
<path d="M75.3 8.2l.2-.1v.4h.3l-.1 .1h-.3l-.1 .6 .1 .1h.2l.1 .1-.4 .1h-.2l-.1-.2 .2-.7h-.2v-.1h.2z"/>
<path d="M76.3 8.5l.2-.1v.2l.4-.2-.1 .3a.35 .35 0 0 0-.3 .4l-.1 .4h-.3z"/>
<path d="M78.4 8.6a.53 .53 0 0 1 .7-.1l-.1 .2-.2-.1a.47 .47 0 0 0-.3 .7h.3l.1 .1a.44 .44 0 0 1-.7-.3z"/>
<path d="M85.4 8.1h.6v.1h-.2l-.2 1.1h.1v.2h-.6v-.2h.2l.2-1.1h-.1z"/>
<path d="M86.4 8.5l.3-.1v.2a.3 .3 0 0 1 .4-.2 .3 .3 0 0 1 .2 .4l-.2 .7h-.3l.2-.7-.1-.2a.87 .87 0 0 0-.4 .9h-.2z"/>
<path d="M87.9 8.6a.53 .53 0 0 1 .7-.1l-.1 .2-.2-.1a.47 .47 0 0 0-.2 .7h.3l.1 .1a.44 .44 0 0 1-.8-.3z"/>
<path d="M89.3 8h.2l-.1 .6 .3-.2 .2 .1 .1 .1-.2 .9h-.3l.2-.8-.1-.1a.95 .95 0 0 0-.4 .9h-.3z"/>
<path d="M91.3 8h.2l-1.1 1.9h-.2z"/>
<path d="M92.2 8.1h.3v.8l.4-.8h.3l-.2 1.4h-.3l.2-1.1-.4 .8-.1-.1-.1-.7-.3 1.1h-.2z"/>
<path d="M95.3 8.2l.3-.1-.1 .4h.3v.1h-.3l-.2 .6 .1 .1h.2l.1 .1-.4 .1h-.2v-.2l.1-.7h-.2l.1-.1h.1z"/>
<path d="M96.3 8.5l.2-.1v.2l.4-.2-.1 .3a.35 .35 0 0 0-.3 .4l-.1 .4h-.3z"/>
<path d="M98.4 8.6a.53 .53 0 0 1 .7-.1l-.1 .2-.2-.1a.47 .47 0 0 0-.3 .7h.3l.1 .1a.44 .44 0 0 1-.7-.3z"/>
<path d="M105.4 8.1h.6v.1h-.2l-.2 1.1h.2l-.1 .2h-.5v-.2h.1l.3-1.1h-.2z"/>
<path d="M106.5 8.5l.2-.1v.2a.3 .3 0 0 1 .4-.2 .3 .3 0 0 1 .2 .4l-.2 .7h-.2l.1-.7v-.2a.87 .87 0 0 0-.5 .9h-.2z"/>
<path d="M107.9 8.6a.53 .53 0 0 1 .8-.1l-.1 .2-.2-.1a.47 .47 0 0 0-.3 .7h.3l.1 .1a.44 .44 0 0 1-.7-.3z"/>
<path d="M109.3 8h.2l-.1 .6 .4-.2 .1 .1 .1 .1-.2 .9h-.3l.2-.8-.1-.1a.95 .95 0 0 0-.4 .9h-.2z"/>
<path d="M111.3 8h.2l-1.1 1.9h-.2z"/>
<path d="M112.2 8.1h.3v.8l.5-.8h.2l-.2 1.4h-.3l.3-1.1-.5 .8-.1-.1-.1-.7-.2 1.1h-.3z"/>
<path d="M115.3 8.2l.3-.1-.1 .4h.3v.1h-.3l-.1 .6v.1h.3v.1l-.4 .1h-.2v-.2l.1-.7h-.2l.1-.1h.2z"/>
<path d="M116.3 8.5l.2-.1 .1 .2 .4-.2-.2 .3a.35 .35 0 0 0-.3 .4l-.1 .4h-.3z"/>
<path d="M118.4 8.6a.53 .53 0 0 1 .7-.1l-.1 .2-.2-.1a.47 .47 0 0 0-.3 .7h.4v.1a.44 .44 0 0 1-.7-.3z"/>
<path d="M125.5 8.1h.6l-.1 .1h-.1l-.3 1.1h.2l-.1 .2h-.5v-.2h.1l.3-1.1h-.2z"/>
<path d="M126.5 8.5l.2-.1v.2a.3 .3 0 0 1 .4-.2 .3 .3 0 0 1 .2 .4l-.2 .7h-.2l.1-.7v-.2a.87 .87 0 0 0-.4 .9h-.3z"/>
<path d="M128 8.6a.53 .53 0 0 1 .7-.1l-.1 .2-.2-.1a.47 .47 0 0 0-.3 .7h.3l.1 .1a.44 .44 0 0 1-.7-.3z"/>
<path d="M129.3 8h.3l-.2 .6 .4-.2 .1 .1 .1 .1-.2 .9h-.2l.1-.8-.1-.1a.95 .95 0 0 0-.4 .9h-.2z"/>
<path d="M131.4 8h.2l-1.2 1.9h-.2z"/>
<path d="M132.2 8.1h.3v.8l.5-.8h.3l-.3 1.4h-.2l.2-1.1-.5 .8-.1-.1-.1-.7-.2 1.1h-.3z"/>
<path d="M135.3 8.2l.3-.1-.1 .4h.4l-.1 .1h-.3l-.1 .6 .1 .1h.2v.1l-.3 .1h-.2l-.1-.2 .1-.7h-.1v-.1h.2z"/>
<path d="M136.3 8.5l.2-.1 .1 .2 .4-.2-.1 .3a.35 .35 0 0 0-.4 .4l-.1 .4h-.2z"/>
<path d="M138.4 8.6a.53 .53 0 0 1 .7-.1l-.1 .2-.2-.1a.47 .47 0 0 0-.2 .7h.3v.1a.44 .44 0 0 1-.7-.3z"/>
<path d="M53.8 8.6a.49 .49 0 0 1 .7-.1v.2a.59 .59 0 0 1-.6 .4v.1l.1 .1 .3-.1 .1 .2a.48 .48 0 0 1-.8-.3zM54 8.7l-.1 .2 .3-.1 .1-.1-.1-.1z"/>
<path d="M57.3 8.5h.4l-.2 1h-.3l.2-.9h-.2zM57.5 8.1a.18 .18 0 0 1 .3 0 .18 .18 0 0 1-.3 0z"/>
<path d="M73.8 8.6a.49 .49 0 0 1 .7-.1l.1 .2a.59 .59 0 0 1-.7 .4v.1l.2 .1 .2-.1 .1 .2a.48 .48 0 0 1-.8-.3zM74 8.7l-.1 .2 .3-.1 .1-.1-.1-.1z"/>
<path d="M77.3 8.5h.4l-.2 1h-.2l.1-.9h-.1zM77.5 8.1a.2 .2 0 0 1 .4 0 .2 .2 0 0 1-.4 0z"/>
<path d="M93.8 8.6a.49 .49 0 0 1 .7-.1l.1 .2a.59 .59 0 0 1-.7 .4v.1l.2 .1 .3-.1v.2a.48 .48 0 0 1-.8-.3zM94.1 8.7l-.2 .2 .3-.1 .1-.1-.1-.1z"/>
<path d="M97.3 8.5h.5l-.3 1h-.2l.2-.9h-.2zM97.5 8.1a.2 .2 0 0 1 .4 0 .2 .2 0 0 1-.4 0z"/>
<path d="M113.8 8.6a.49 .49 0 0 1 .8-.1v.2a.59 .59 0 0 1-.7 .4v.1l.2 .1 .3-.1 .1 .2a.48 .48 0 0 1-.9-.3zM114.1 8.7l-.2 .2 .4-.1v-.1l-.1-.1z"/>
<path d="M117.3 8.5h.5l-.2 1h-.3l.2-.9h-.2zM117.5 8.1a.2 .2 0 0 1 .4 0 .2 .2 0 0 1-.4 0z"/>
<path d="M133.9 8.6a.49 .49 0 0 1 .7-.1v.2a.59 .59 0 0 1-.7 .4v.1l.2 .1 .3-.1 .1 .2a.48 .48 0 0 1-.8-.3zM134.1 8.7l-.1 .2 .3-.1 .1-.1-.1-.1z"/>
<path d="M137.3 8.5v.1h.2l-.2 .9h.3l.2-1zM137.6 8.1a.18 .18 0 0 0 .3 0 .18 .18 0 0 0-.3 0z"/>
</g>
<g fill="#000">
<path d="M21.1 22.9h1.6v1.5h-1.6z" fill-rule="evenodd"/>
<path d="M24.3 21.4h27.8v4.3h-27.8z" fill-rule="evenodd"/>
<path d="M74.8 22.9h1.6v1.5h-1.6z" fill-rule="evenodd"/>
<path d="M103.9 22.9h1.5v1.5h-1.5z" fill-rule="evenodd"/>
</g>
<g fill="#dceffc">
<path d="M86.7 49.4a2.28 2.28 0 0 0 2 1.5l-.1 .7 .1 .8-.3 .5 .4 .5-1.8 .1-.9-2.9z"/>
<path d="M78.1 49h.5l.2 2.1-2-.1 1.2-1.4z"/>
<path d="M73.4 49h.5l.1 .6 1.3 1.4-2.1 .1z"/>
<path d="M60.6 49h.5l.1 .6 1.3 1.4-2.1 .1z"/>
<path d="M65.2 49h.6l.2 2.1-2.1-.1 1.3-1.4z"/>
<path d="M50.3 51a2.93 2.93 0 0 0 2-1.1l.2-.7 1 2.1-1.5 2.2h-1.8l.5-.5-.4-.5 .2-.8z"/>
<path d="M51.7 50.3h35.5v3.1h-35.5z"/>
<path d="M79.6 45.5a4.4 4.4 0 0 1 5.7 .1 4.4 4.4 0 0 1 .8 5.6 4.3 4.3 0 0 1-5.3 1.9 4.3 4.3 0 0 1-2.7-5 4.5 4.5 0 0 1 1.5-2.6z"/>
<path d="M66.9 45.5a4.2 4.2 0 0 1 4.6-.6 4.2 4.2 0 0 1 2.3 4 4.2 4.2 0 0 1-3 4.3 4.2 4.2 0 0 1-4.9-2 4.7 4.7 0 0 1 1-5.7z"/>
<path d="M54 45.5a4.3 4.3 0 0 1 5-.4 4.3 4.3 0 0 1 2 4.6 4.3 4.3 0 0 1-4.7 3.7 4.3 4.3 0 0 1-3.8-4.5 4.6 4.6 0 0 1 1.5-3.4z"/>
<path d="M16.1 44.3h22.8v9.3h-22.8z"/>
</g>
<path d="M16.1 44.3h22.8v9.3h-22.8zM52.4 49.1a2.14 2.14 0 0 1-2.1 1.8 2.94 2.94 0 0 1 .1 1.6l.3 .4-.5 .6h38.8l-.6-.6 .4-.5-.2-.8 .2-.7h-.2a2.18 2.18 0 0 1-1.9-1.8M61.1 49.1a1.66 1.66 0 0 0 .8 1.3M61.1 49.2a4.8 4.8 0 0 0-4.3-4.8 4.7 4.7 0 0 0-4.4 4.8M61.8 50.4h2.7M65.2 49.1a1.66 1.66 0 0 1-.7 1.3M73.9 49.1a1.68 1.68 0 0 0 .8 1.3M73.9 49.2a4.8 4.8 0 0 0-4.3-4.8 4.7 4.7 0 0 0-4.4 4.9M74.6 50.4h2.7M78 49.2a4.6 4.6 0 0 1 5.1-4.7 4.9 4.9 0 0 1 3.6 4.7M78 49.1a1.68 1.68 0 0 1-.7 1.3" fill="none" stroke="#000" stroke-width=".26"/>
<path d="M16.1 51h22.8" fill="none" stroke="#000" stroke-width=".18"/>
<g fill="none" stroke="#000" stroke-width=".15">
<path d="M56.6 37.8v12.3M58.2 39.1h2.3M65.7 39.1h2.3M69.5 37.8v12.3M16.4 51l-.3 .4M18.7 51l-2.5 2.5M21 51l-2.6 2.5M23.2 51l-2.5 2.5M25.4 51l-2.5 2.5M27.7 51l-2.6 2.6M30 50.9l-2.6 2.7M32.2 51l-2.6 2.6"/>
<path d="M34.4 51l-2.5 2.5M36.7 51l-2.6 2.5M38.9 51l-2.5 2.5M38.9 53.2l-.4 .5M39.6 44.3h6.7M39.6 53.7h6.7M44.2 40.2v2.5M44.2 55.2v2.2M70.4 44.1h11.5M76.1 45.7v3"/>
</g>
<path d="M56.6 39.1l1.9-.5v1zM67.7 38.6l1.9 .5-1.9 .5zM43.7 42.4h1l-.5 1.9zM44.2 53.6l.5 1.9h-1zM75.6 48.4h1l-.5 1.9zM76.1 44.1l.5 1.9h-1z" fill="#000"/>
<g fill="#ccedf4" stroke="#000" stroke-width=".15">
<path d="M84.5 68.5h41.4v16.2h-41.4z" fill-rule="evenodd"/>
<path d="M58.2 109.3h38.1v74.5h-38.1z" fill-rule="evenodd"/>
<path d="M13.8 109.3h38v74.5h-38z" fill-rule="evenodd"/>
<path d="M102.7 109.3h38.1v72.1h-38.1z" fill-rule="evenodd"/>
<path d="M55.1 72.2h2.7v2.7h-2.7z" fill-rule="evenodd"/>
<path d="M51.4 72.2h2.7v2.7h-2.7z" fill-rule="evenodd"/>
<path d="M58.8 72.2h2.7v2.7h-2.7z" fill-rule="evenodd"/>
<path d="M66 72.2h2.7v2.7h-2.7z" fill-rule="evenodd"/>
<path d="M62.3 72.2h2.7v2.7h-2.7z" fill-rule="evenodd"/>
<path d="M69.7 72.2h2.7v2.7h-2.7z" fill-rule="evenodd"/>
</g>
<g fill="#e7e6e7">
<path d="M115.3 113.7h25.4v4.3h-25.4z" fill-rule="evenodd"/>
<path d="M70.9 113.7h25.4v4.3h-25.4z" fill-rule="evenodd"/>
<path d="M26.5 113.7h25.1v4.3h-25.1z" fill-rule="evenodd"/>
</g>
<g fill="none" stroke="#000" stroke-width=".15">
<path d="M52.7 75.3h7.6v1.5h-7.6zM63.7 75.3h7.3v1.5h-7.3zM13.7 118.1h38.1M26.4 113.7h25.4M26.5 109.3v74.5M39.2 113.6v70.2M58.2 118.1h38.2M70.9 113.7h25.4M70.9 109.3v74.5M83.6 113.6v70.2M102.6 118.1h38.2M115.3 113.7h25.4"/>
<path d="M115.4 109.3v72.1M128.1 113.7v67.7"/>
</g>
<path d="M51.8 75h21.1v.5h-21.1z" fill-rule="evenodd" fill="#fefffe"/>
<g fill="none" stroke="#000" stroke-width=".15">
<path d="M54.7 79.8h1.8M56.5 76.8v2.9M67.3 76.8v1.7M84.5 75.9h41.4M97.2 68.5v16.1M110.1 68.5v16.1M13.8 136.2h38M13.8 127.3h38M58.2 127.3h38.2M58.2 136.1h38.1M102.7 136.2h38M102.7 127.3h38"/>
<path d="M13.7 154h38.1M13.8 145.2h38M58.2 145h38.1M58.2 153.9h38.2M102.7 145.2h38M102.7 154h38M13.7 162.9h38M13.7 171.7h38M58.2 171.7h38.1M58.2 162.8h38.1M102.6 162.9h38.2M102.6 171.7h38.2"/>
</g>
<path d="M139.9 53h12.5v45.3h-12.5z" fill-rule="evenodd" fill="#000" stroke="#000" stroke-width=".34"/>
<g font-size="4.2">
<text x="77.4" y="15.3">HTD</text>
<text x="89.7" y="15.3">Timing Belts - 5 mm Pitch</text>
</g>
<text font-size="4.2" fill="#fefffe" x="144.4" y="92.6" transform="rotate(-90 144.4 92.6)">1 – TIMING BELTS</text>
<text font-size="3.5" fill="#fefffe" x="25.4" y="24.8">TRUE METRIC</text>
<text font-size="3.2" x="86.1" y="14.3">®</text>
<g font-size="2.8">
<text x="52.7" y="24.7">PROFILE</text>
<text x="78.1" y="24.6">NEOPRENE</text>
<text x="107.2" y="24.6">6, 9 &amp; 15 mm WIDE</text>
<text x="29.8" y="70.5">CATALOG NUMBER DESIGNATION:</text>
<text x="87" y="71.7">Width</text>
<text x="100.9" y="71.7">Belt</text>
<text x="110.8" y="71.7">Equivalent</text>
<text x="33.6" y="74.5">A</text>
<text x="38" y="74.5">6 R 2 5 M</text>
<text x="87.3" y="74.8">Code</text>
<text x="99.7" y="74.8">Width</text>
<text x="110.8" y="74.8">Inch Width</text>
<text x="34" y="80.6">No. of Grooves</text>
<text x="59.5" y="80.6">Width Code</text>
<text x="16.2" y="113">No. of</text>
<text x="30.5" y="112.4">Pitch Length</text>
<text x="60.6" y="113">No. of</text>
<text x="75.1" y="112.4">Pitch Length</text>
<text x="105.1" y="112.9">No. of</text>
<text x="119.6" y="112.4">Pitch Length</text>
<text x="14.4" y="116.4">Grooves</text>
<text x="58.9" y="116.4">Grooves</text>
<text x="103.3" y="116.3">Grooves</text>
<text x="137.2" y="195">1–28</text>
</g>
<text font-size="2.5" fill="#fefffe" x="49.3" y="23.9">®</text>
<g font-size="2.5">
<text x="62.3" y="39.9">5</text>
<text x="73.7" y="40.8">2.08</text>
<text x="59.7" y="42.2">(.197)</text>
<text x="72.9" y="43.1">(.082)</text>
<text x="40.6" y="51">(.150)</text>
<text x="41.5" y="48.7">3.81</text>
<text x="30.5" y="59.7">NOTE: Dimensions in ( ) are inch size.</text>
<text x="33.7" y="83.1">(See tables below)</text>
<text x="61.6" y="83.2">(See right)</text>
<text x="88.8" y="78.5">060</text>
<text x="88.8" y="81.2">090</text>
<text x="88.8" y="83.9">150</text>
<text x="99.9" y="83.9">15 mm</text>
<text x="101.2" y="78.5">6 mm</text>
<text x="101.2" y="81.2">9 mm</text>
<text x="115.6" y="78.4">.236</text>
<text x="115.6" y="81.2">.354</text>
<text x="115.6" y="83.9">.591</text>
<text x="43.3" y="87.9">Example: A 6R25M188060 is a 188 Groove 6 mm Wide Belt.</text>
<text x="21.3" y="91.6">MATERIAL: Nylon Covered, Fiberglass Reinforced, Neoprene</text>
<text x="21.3" y="95">BREAKING STRENGTH: 316 N per 1 mm (226 lbs. per 1/8&quot;) Belt Width; not representative of the</text>
<text x="21.3" y="101.1">WORKING TENSION: 454 N for 25.4 mm belt (102 lbs. for 1&quot; belt). For more on Working Tension,</text>
<text x="50.7" y="97.7">load-carrying capacity of the belt</text>
<text x="21.3" y="107.3">TEMPERATURE RANGE: -34°C to +85°C (-30°F to +185°F)</text>
<text x="46.7" y="103.9">see the technical section.</text>
<text x="30.6" y="116.7">mm</text>
<text x="42.9" y="116.7">Inch</text>
<text x="75.1" y="116.7">mm</text>
<text x="87.5" y="116.7">Inch</text>
<text x="119.6" y="116.7">mm</text>
<text x="132" y="116.7">Inch</text>
<text x="18" y="120.8">148</text>
<text x="18" y="123.7">149</text>
<text x="30.7" y="120.8">740</text>
<text x="30.7" y="123.7">745</text>
<text x="41.6" y="120.8">29.134</text>
<text x="41.6" y="123.8">29.331</text>
<text x="62.4" y="120.7">193</text>
<text x="62.4" y="123.7">195</text>
<text x="75.9" y="120.7">965</text>
<text x="75.9" y="123.7">975</text>
<text x="86" y="120.7">37.992</text>
<text x="86" y="123.7">38.386</text>
<text x="106.9" y="120.8">315</text>
<text x="106.9" y="123.8">319</text>
<text x="119" y="120.8">1575</text>
<text x="119" y="123.8">1595</text>
<text x="131.3" y="120.8">62.008</text>
<text x="131.3" y="123.8">62.795</text>
<text x="18" y="126.7">150</text>
<text x="18" y="129.7">151</text>
<text x="30.7" y="126.7">750</text>
<text x="30.7" y="129.7">755</text>
<text x="41.6" y="126.7">29.528</text>
<text x="41.6" y="129.7">29.724</text>
<text x="62.4" y="126.7">196</text>
<text x="62.4" y="129.6">197</text>
<text x="75.9" y="126.6">980</text>
<text x="75.9" y="129.6">985</text>
<text x="86" y="126.7">38.583</text>
<text x="86" y="129.6">38.779</text>
<text x="106.9" y="126.7">327</text>
<text x="106.9" y="129.7">338</text>
<text x="119" y="126.7">1635</text>
<text x="119" y="129.7">1690</text>
<text x="131.3" y="126.7">64.370</text>
<text x="131.3" y="129.7">66.535</text>
<text x="18" y="132.6">153</text>
<text x="18" y="135.6">154</text>
<text x="30.7" y="132.6">765</text>
<text x="30.7" y="135.6">770</text>
<text x="41.6" y="132.7">30.118</text>
<text x="41.6" y="135.6">30.315</text>
<text x="62.4" y="132.6">200</text>
<text x="62.4" y="135.6">205</text>
<text x="74.5" y="132.5">1000</text>
<text x="74.5" y="135.5">1025</text>
<text x="86" y="132.6">39.370</text>
<text x="86" y="135.6">40.354</text>
<text x="106.9" y="132.7">344</text>
<text x="106.9" y="135.6">358</text>
<text x="119" y="132.7">1720</text>
<text x="119" y="135.6">1790</text>
<text x="131.3" y="132.7">67.716</text>
<text x="131.3" y="135.6">70.472</text>
<text x="18" y="138.6">155</text>
<text x="18" y="141.5">158</text>
<text x="30.7" y="138.6">775</text>
<text x="30.7" y="141.5">790</text>
<text x="41.6" y="138.6">30.512</text>
<text x="41.6" y="141.6">31.102</text>
<text x="62.4" y="138.5">207</text>
<text x="62.4" y="141.5">210</text>
<text x="74.5" y="138.5">1035</text>
<text x="74.5" y="141.4">1050</text>
<text x="86" y="138.5">40.748</text>
<text x="86" y="141.5">41.339</text>
<text x="106.9" y="138.6">360</text>
<text x="106.9" y="141.6">374</text>
<text x="119" y="138.6">1800</text>
<text x="119" y="141.6">1870</text>
<text x="131.3" y="138.6">70.866</text>
<text x="131.3" y="141.6">73.622</text>
<text x="18" y="144.5">160</text>
<text x="18" y="147.4">165</text>
<text x="30.7" y="144.5">800</text>
<text x="30.7" y="147.4">825</text>
<text x="41.6" y="144.5">31.496</text>
<text x="41.6" y="147.5">32.480</text>
<text x="62.4" y="144.4">220</text>
<text x="62.4" y="147.4">225</text>
<text x="74.5" y="144.4">1100</text>
<text x="74.5" y="147.4">1125</text>
<text x="86" y="144.4">43.307</text>
<text x="86" y="147.4">44.291</text>
<text x="106.9" y="144.5">379</text>
<text x="106.9" y="147.5">389</text>
<text x="119" y="144.5">1895</text>
<text x="119" y="147.5">1945</text>
<text x="131.3" y="144.5">74.606</text>
<text x="131.3" y="147.5">76.575</text>
<text x="18" y="150.4">166</text>
<text x="18" y="153.4">167</text>
<text x="30.7" y="150.4">830</text>
<text x="30.7" y="153.4">835</text>
<text x="41.6" y="150.5">32.677</text>
<text x="41.6" y="153.4">32.874</text>
<text x="62.4" y="150.4">227</text>
<text x="62.4" y="153.3">235</text>
<text x="74.5" y="150.3">1135</text>
<text x="74.5" y="153.3">1175</text>
<text x="86" y="150.4">44.685</text>
<text x="86" y="153.3">46.260</text>
<text x="106.9" y="150.5">396</text>
<text x="106.9" y="153.4">400</text>
<text x="119" y="150.5">1980</text>
<text x="119" y="153.4">2000</text>
<text x="131.3" y="150.5">77.953</text>
<text x="131.3" y="153.4">78.740</text>
<text x="18" y="156.3">170</text>
<text x="18" y="159.3">172</text>
<text x="30.7" y="156.3">850</text>
<text x="30.7" y="159.3">860</text>
<text x="41.6" y="156.4">33.465</text>
<text x="41.6" y="159.3">33.858</text>
<text x="62.4" y="156.3">239</text>
<text x="62.4" y="159.3">240</text>
<text x="74.5" y="156.3">1195</text>
<text x="74.5" y="159.2">1200</text>
<text x="86" y="156.3">47.047</text>
<text x="86" y="159.3">47.244</text>
<text x="106.9" y="156.4">420</text>
<text x="106.9" y="159.3">422</text>
<text x="119" y="156.4">2100</text>
<text x="119" y="159.3">2110</text>
<text x="131.3" y="156.4">82.677</text>
<text x="131.3" y="159.3">83.071</text>
<text x="18" y="162.3">174</text>
<text x="18" y="165.2">178</text>
<text x="30.7" y="162.3">870</text>
<text x="30.7" y="165.2">890</text>
<text x="41.6" y="162.3">34.252</text>
<text x="41.6" y="165.3">35.039</text>
<text x="62.4" y="162.2">245</text>
<text x="62.4" y="165.2">250</text>
<text x="74.5" y="162.2">1225</text>
<text x="74.5" y="165.1">1250</text>
<text x="86" y="162.2">48.228</text>
<text x="86" y="165.2">49.213</text>
<text x="106.9" y="162.3">450</text>
<text x="106.9" y="165.3">470</text>
<text x="119" y="162.3">2250</text>
<text x="119" y="165.3">2350</text>
<text x="131.3" y="162.3">88.583</text>
<text x="131.3" y="165.3">92.520</text>
<text x="18" y="168.2">180</text>
<text x="18" y="171.2">185</text>
<text x="30.7" y="168.2">900</text>
<text x="30.7" y="171.2">925</text>
<text x="41.6" y="168.2">35.433</text>
<text x="41.6" y="171.2">36.417</text>
<text x="62.4" y="168.1">254</text>
<text x="62.4" y="171.1">259</text>
<text x="74.5" y="168.1">1270</text>
<text x="74.5" y="171.1">1295</text>
<text x="86" y="168.1">50.000</text>
<text x="86" y="171.1">50.984</text>
<text x="106.9" y="168.2">505</text>
<text x="106.9" y="171.2">552</text>
<text x="119" y="168.2">2525</text>
<text x="119" y="171.2">2760</text>
<text x="130" y="171.2">108.661</text>
<text x="131.3" y="168.2">99.409</text>
<text x="18" y="174.1">186</text>
<text x="18" y="177.1">187</text>
<text x="30.7" y="174.1">930</text>
<text x="31.4" y="177.1">935</text>
<text x="41.6" y="174.2">36.614</text>
<text x="41.6" y="177.1">36.811</text>
<text x="62.4" y="174.1">270</text>
<text x="62.4" y="177">275</text>
<text x="74.5" y="174">1350</text>
<text x="74.5" y="177">1375</text>
<text x="74.5" y="180">1420</text>
<text x="86" y="174.1">53.150</text>
<text x="86.7" y="177">54.134</text>
<text x="106.9" y="174.2">624</text>
<text x="106.9" y="177.1">634</text>
<text x="119" y="174.2">3120</text>
<text x="119" y="177.1">3170</text>
<text x="130" y="174.2">122.834</text>
<text x="130" y="177.1">124.803</text>
<text x="18" y="180">188</text>
<text x="18" y="183">190</text>
<text x="31.4" y="180">940</text>
<text x="31.4" y="183">950</text>
<text x="41.6" y="180.1">37.008</text>
<text x="41.6" y="183">37.402</text>
<text x="62.4" y="180">284</text>
<text x="62.4" y="183">300</text>
<text x="74.5" y="182.9">1500</text>
<text x="86.7" y="180">55.905</text>
<text x="86.7" y="183">59.055</text>
<text x="106.9" y="180.1">760</text>
<text x="119" y="180.1">3800</text>
<text x="130" y="180.1">149.606</text>
<text x="43.7" y="187">Special Widths - cut to size from sleeves available from stock.</text>
<text x="49.8" y="189.9">Pulleys are available with metric or inch standards.</text>
</g>
</svg>
